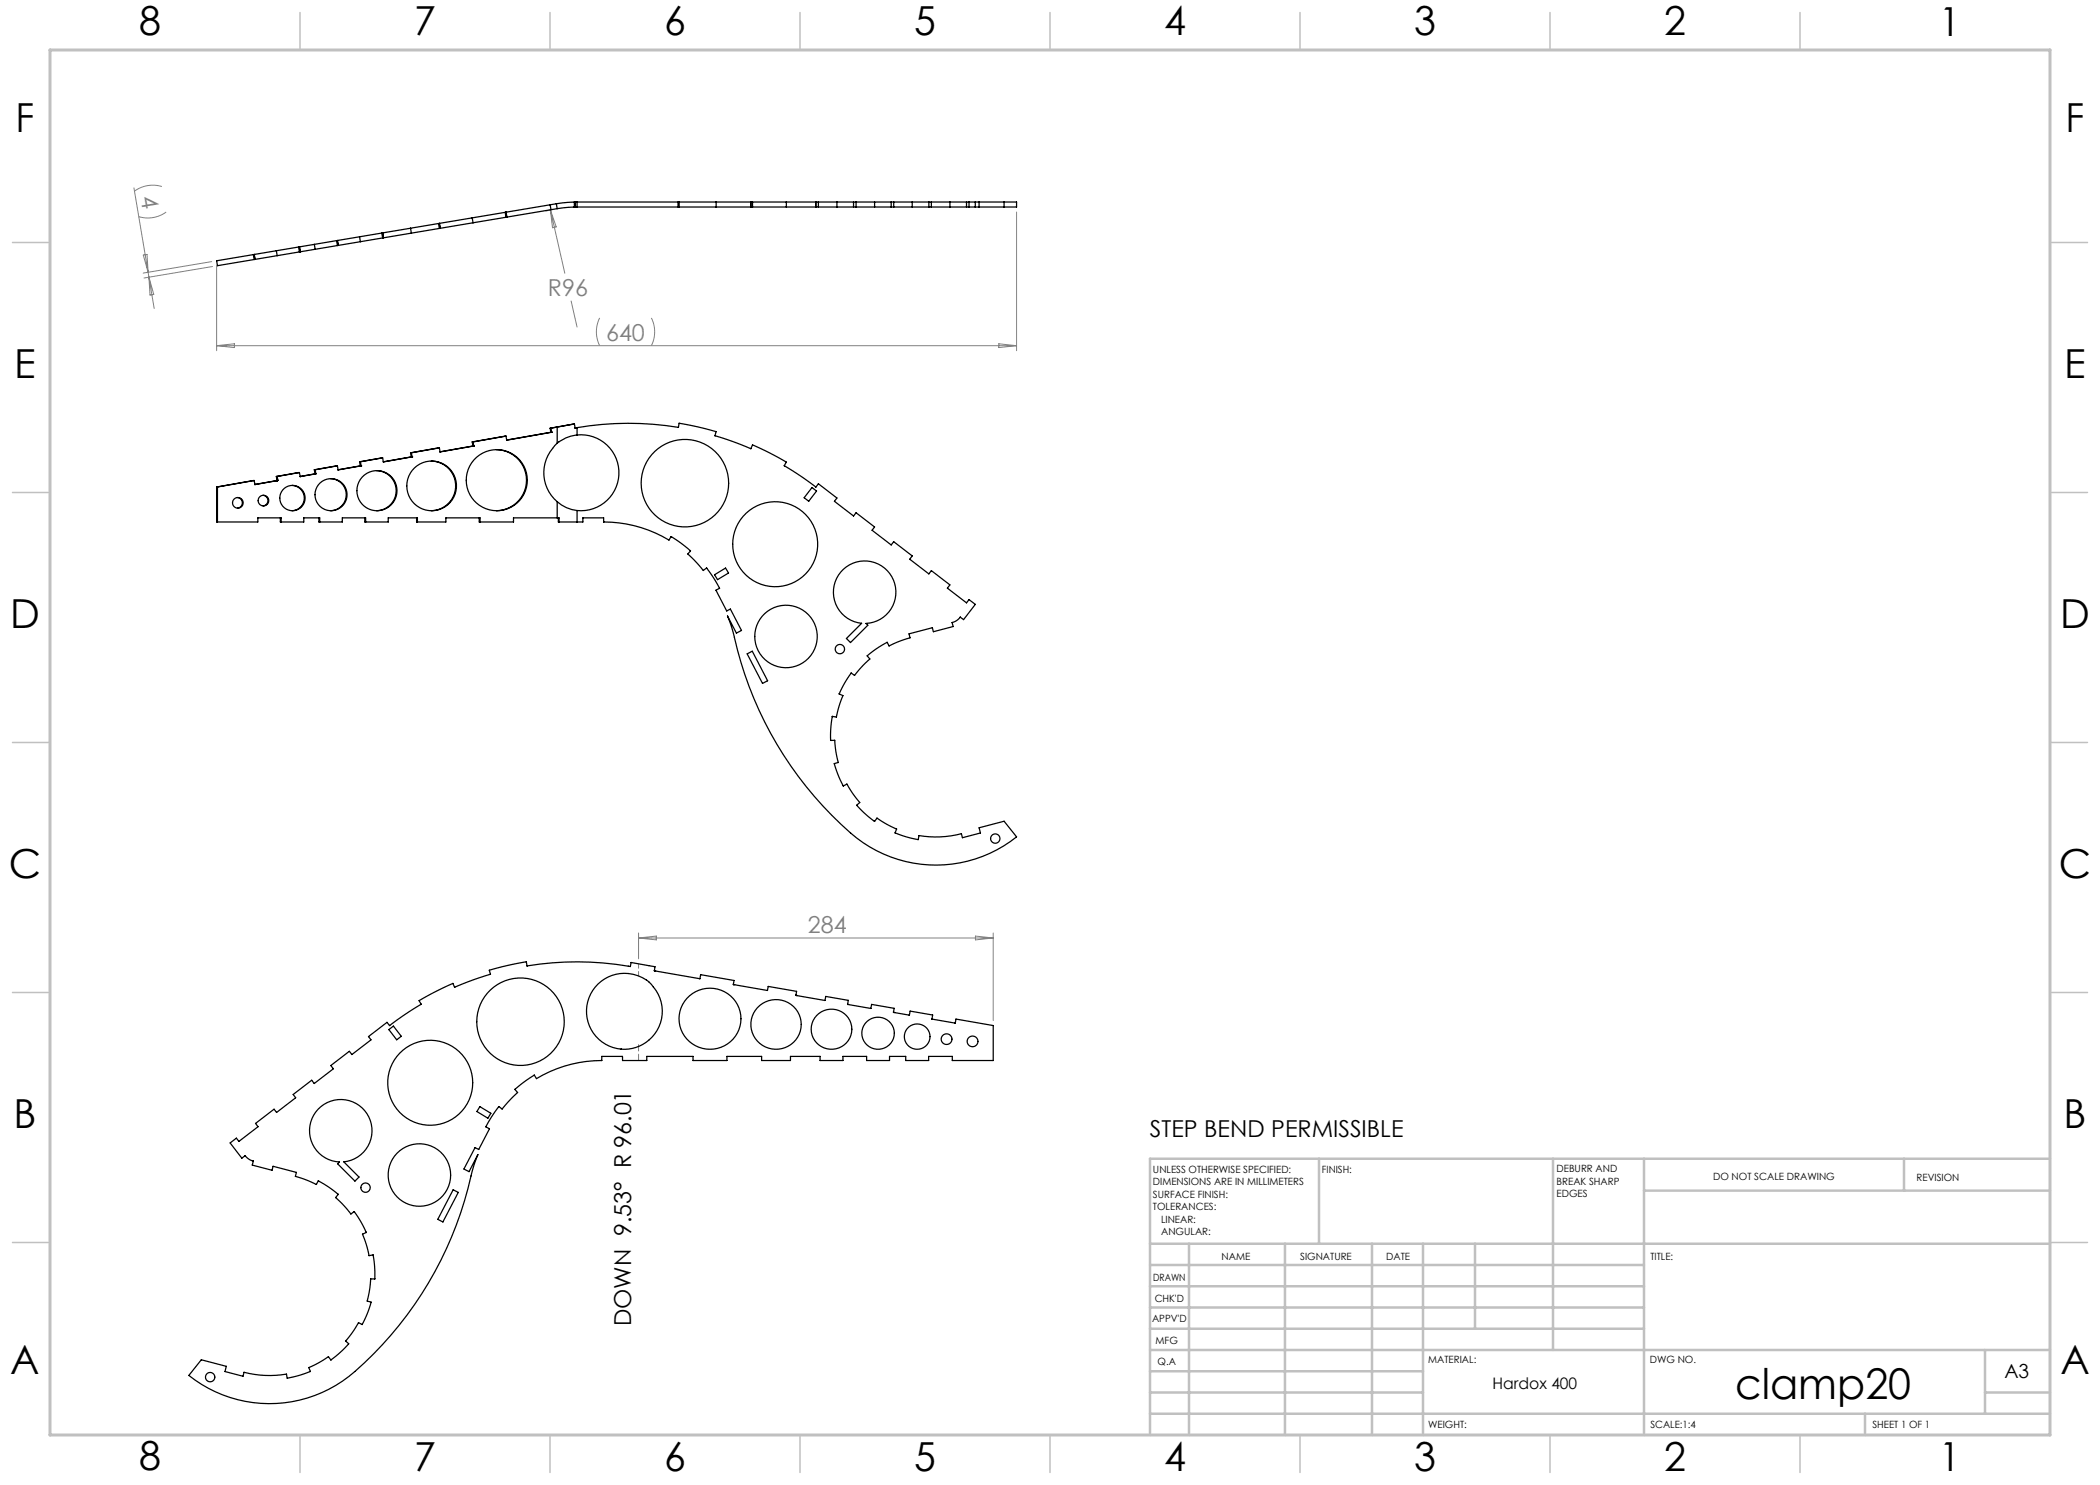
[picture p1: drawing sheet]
<svg xmlns="http://www.w3.org/2000/svg" width="420mm" height="297mm" viewBox="0 0 420 297" stroke-linecap="round" stroke-linejoin="round" font-family="sans-serif">
<g fill="none" stroke="#808080" stroke-width=".2">
<path d="M26.8 37.6l4 24.1M32.4 37.3a6.2 6.2 0 0 0-5.5 .9M28.7 51l.7-.1 .2 3.6zM29.8 55.4l1 3.5-.8 .1zM33.2 42.4a6.2 6.2 0 0 1-5.4 .9M42.3 52.3l-13.7 2.3M42.5 53.3l-13.7 2.3M43.3 53.2v16.9M110.1 42l2.9 12.6M110.1 42l1.1 3.4-.7 .2zM110.5 41.9l-1.4 .3M203.3 42.4v27.7"/>
<path d="M43.3 69.1h160M43.3 69.1l3.6-.3v.7zM114.2 60.2l1.2 5.2M119.9 63.6a6.2 6.2 0 0 0 0 5.5M130.3 63.6a6.2 6.2 0 0 1 0 5.5M199.8 68.8l3.5 .3-3.5 .4zM127.7 186.6v5.2M127.7 187.6h70.9M127.7 187.6l3.6-.4v.8zM195.1 187.2l3.5 .4-3.5 .4zM198.6 186.6v17.5"/>
</g>
<path d="M127.7 212.1v-3.2" fill="none" stroke="#808080" stroke-width=".2" stroke-dasharray="1.3 .6"/>
<path d="M127.7 195.2v-2.4" fill="none" stroke="#808080" stroke-width=".2" stroke-dasharray="1.3 .6" stroke-dashoffset=".4"/>
<path d="M410 231.8v55.2h-187.2" fill="none" stroke="#c0c0c0" stroke-width=".2"/>
<g fill="none" stroke="#c0c0c0" stroke-width=".5">
<path d="M263.8 231.8v17M310.6 231.8v38.2M328.8 231.8v55.2M328.8 238.1h81.2M380.8 231.8v6.3M410 231.8h-180v55.2M230 248.8h180M230 257.3h98.8M230 253h98.8M237.8 248.8v38.2M257 248.8v38.2M274.4 248.8v38.2"/>
<path d="M284.6 248.8v38.2M295 248.8v17M230 265.8h98.8M230 261.5h98.8M230 278.5h54.6M230 274.3h54.6M230 270h180M397 278.5h13M397 270v12.8M230 282.8h180M373 282.8v4.2"/>
</g>
<g fill="none" stroke="#c0c0c0" stroke-width=".3">
<path d="M60 2.5v7.5M110 2.5v7.5M160 2.5v7.5M210 2.5v7.5M260 2.5v7.5M310 2.5v7.5M360 2.5v7.5M2.5 48.5h7.5M410 48.5h7.5M2.5 98.5h7.5M410 98.5h7.5M2.5 148.5h7.5"/>
<path d="M410 148.5h7.5M2.5 198.5h7.5M410 198.5h7.5M2.5 248.5h7.5M410 248.5h7.5M60 287v7.5M110 287v7.5M160 287v7.5M210 287v7.5M260 287v7.5M310 287v7.5M360 287v7.5"/>
</g>
<path d="M10 10h400v277h-400z" fill="none" stroke="#c0c0c0" stroke-width=".6"/>
<g fill="none" stroke="#000" stroke-width=".25">
<path d="M50.7 50.9l.1 1M51 51.9h-.2M51 51.9l-.2-1 .2 1M51 51.9h.1M55.3 50.2l.1 .9M55.3 50.2l-12 2 .2 .9 7.3-1.2M59.7 49.4l.2 1M59.9 49.4l.2 1M60.1 50.4h-.1M62.9 48.9l.1 1M67.3 48.1l.2 1M67.5 48.1l.1 1"/>
<path d="M71.9 47.4l.2 .9M76.4 46.6l.1 1M76.5 46.6l.2 1zM82.1 45.6l.2 1M87.7 44.7l.2 1M87.9 44.7l.2 1zM94.4 43.6l.2 1M101 42.5l.2 1M101.2 42.4l.2 1M101.2 43.5l-50.2 8.4M101.2 42.4h.1M101.4 43.4l-.2 .1"/>
<path d="M110 41l.2 .9M111.3 40.8l.1 .9M111.3 40.8l-56 9.4M111.4 41.7l-10 1.7M114.9 40.4l-3.6 .4M114.9 40.4v1M114.9 41.4l-3.5 .3M115 40.4v1h-.1M115 40.4h-.1M115 40.4l.1 1h.3M115 40.4h.1M115.4 41.4h20.2"/>
<path d="M115.4 40.4h20.2M115.4 40.4v1M115.4 40.4h-.4M115.4 41.4h-.6M135.6 41.4h.2M135.6 40.4h.2M135.6 40.4v1M135.7 40.4v1M135.8 41.4h7.4M135.8 40.4h7.4M135.8 40.4v1M143.2 41.4h6.9"/>
<path d="M143.2 40.4h6.9M143.2 40.4v1M150.1 41.4h.4M150.1 40.4h.4M150.1 40.4v1M150.5 41.4h6.8M150.5 40.4h6.8M150.5 40.4v1M157.3 41.4h5.8M157.3 40.4h5.8M157.3 40.4v1M163.1 40.4h40.2v1h-40.2"/>
<path d="M163.1 40.4v1M163.2 40.4v1M163.7 40.4v1M167.4 40.4v1M170.7 40.4v1M171.2 40.4v1M174.9 40.4v1M178.2 40.4v1M178.7 40.4v1M182.4 40.4v1M185.8 40.4v1M186.3 40.4v1"/>
<path d="M190 40.4v1M193.3 40.4v1M193.8 40.4v1M195.1 40.4v1M195.8 40.4v1M200.8 40.4v1M43.3 97.4v7h8.3v-.8h4.6v.8M43.3 97.4h.2M43.5 97.4v7M47.5 99.5a1.06 1.06 0 0 1 1 1.1 1.06 1.06 0 0 1-1 1M50.8 96.1l-7.3 1.3M50.8 96.1l.2 .8"/>
<path d="M50.8 96.1l-7.5 1.3M51 96.9h.1M52.6 99.1a1.06 1.06 0 0 1 1 1 1.06 1.06 0 0 1-1 1.1M55.3 95.3h.1M55.3 95.3l.1 .7M55.4 96h.2M55.4 96l-.1 .1h.3M55.4 95.3l.2 .7M55.5 96.1l-4.5 .8M55.5 96.1h.1M55.6 96v.1M55.6 96h.1"/>
<path d="M55.6 96.1h-.1M58.4 97.1a2.53 2.53 0 0 1 2.5 2.5 2.53 2.53 0 0 1-2.5 2.5M59.9 94.5l-4.5 .8M59.9 94.5l.1 .8M59.9 94.5l-4.6 .8M60 95.3h.1M62.9 94h.1M62.9 94l.1 .7M63 94.7h.2M63 94.7v.1M63 94l.2 .7M63.1 94.8h.1"/>
<path d="M63.2 94.7v.1M63.2 94.8l-3.2 .5M63.2 94.8h-.3h.2M66.1 95.7a3.2 3.2 0 0 1 3.1 3.2 3.2 3.2 0 0 1-3.1 3.2M67.5 93.2l-4.5 .8M67.5 93.2l.1 .8 4.6-.8M67.5 93.2l-4.6 .8M71.9 92.4h.2l.1 .7M71.9 92.4l.1 .7M72 93.2l-4.4 .8M72 93.2h.1M72 93.1h.2"/>
<path d="M72 93.1l.1 .1M72.1 93.2h-.1M72.1 93.2h.1M72.2 93.2h-.2M72.2 93.1v.1M72.2 93.2h.1M75.3 94.1a4 4 0 0 1 3.9 4 4 4 0 0 1-3.9 4M76.4 91.6h.1M76.5 91.6l-4.6 .8M82.1 90.6h.2l.1 .7M82.1 90.6l.1 .7M82.2 91.4l-5.5 1"/>
<path d="M82.2 91.4h.1M82.2 91.3h.2M82.2 91.3l.1 .1M82.3 91.4h-.1M82.3 91.4h.1M82.4 91.4l-5.7 1-.2-.8M82.4 91.4h-.2M82.4 91.3v.1M82.4 91.4h.1M86.2 92.2a5 5 0 0 1 4.9 5 5 5 0 0 1-4.9 4.9M87.7 89.6h.2M87.9 89.6l-5.8 1"/>
<path d="M94.4 88.4h.2M94.4 88.4l.2 .7M94.5 89.2l-6.5 1.2M94.6 89.1h.1M94.6 89.1l-.1 .1M94.6 88.4l.1 .7M94.7 89.2h.1M94.7 89.2l-6.7 1.2-.1-.8M94.7 89.1l.1 .1M94.8 89.2h-.1M94.8 89.2h-.3M99.3 89.9a6.1 6.1 0 0 1 6 6.1 6.1 6.1 0 0 1-6 6.1"/>
<path d="M101.2 87.2l-6.6 1.2M101.2 87.2l.2 .8M101.2 87.2l-6.8 1.2M110 85.6h.2M110 85.6l.2 .8M110.2 86.4h.1M110.2 86.4v.1M110.2 86.5h-.1M110.2 85.6l.1 .8M110.3 86.5h.1M110.3 86.4v.1M110.3 86.5l-9 1.5"/>
<path d="M110.3 86.5h-.2M111.3 85.4l-1.3 .2M111.3 85.4h.1M111.4 88.6a7.7 7.7 0 0 0 0 11.7M111.4 85.4v3.2M111.4 85.4l-1.2 .2M114.9 84.8l-3.5 .6M114.9 84.8l-3.6 .6M114.9 84.8l.1 .8M115 85.6h.1M115.1 85.6h-.1M115.4 87a7.5 7.5 0 0 0-4 1.6"/>
<path d="M115.4 85.5a61.4 61.4 0 0 1 20.3 0l.1-.9 3.7 .8 3.7 .9-.2 .8M115.4 87a7.6 7.6 0 0 1 8.4 7.6 7.6 7.6 0 0 1-8.4 7.5M115.4 85.5l-.4 .1M115.4 85.5v1.5M143 87.1v.1M143 87.2l3.6 1.1 3.5 1.4M150.1 89.7h.1M150.2 89.7l.3-.7 3.4 1.6 3.4 1.8-.5 .7 3.3 2.1 3.1 2.2 .5-.6 3.7 2.8-.5 .7 3.8 2.9 .5-.7 3.7 2.9-.5 .7 3.8 2.9 .5-.7 3.7 2.9-.5 .6 3.9 3 .5-.7 3.7 2.9-.5 .6 3.8 3 .5-.7 1.3 1-2.4 3-.7-.4a2.93 2.93 0 0 1-1.6 1l.2 .8-3.9 1-.2-.8-4.7 1.3 .2 .8-2.1 .7-2.1 .9-.4-.7-1.6 .9-1.9 1.3-.5 .5 .6 .6-1.7 1.6-1.4 1.7-.7-.5-1.3 2-1.1 2.2 .8 .3-.8 2.1-.5 2.2-.8-.1-.1 .6-.3 2.4v1.8h.8l.3 2.2 .4 2.2-.7 .3 .7 2.2 1.1 2.2 .7-.4 1.2 1.9 1.4 1.8-.7 .5 1.7 1.8 1.9 1.5 .5-.7 1.9 1.2 2 1-.3 .8 2.3 .8 2.3 .5 .2-.8a20.2 20.2 0 0 0 8.5-.4l.2 .8 3.6-.9-.3-1 5-1.4 2.5 3.2a26 26 0 0 1-35.1-2.5 74.5 74.5 0 0 1-21.7-39l-1-2.7 1.8 3.4 1-.5-2.2-4.3-.8 .4-2.1-4.2 .7-.3-1.8-3.1-.8-1-.6 .5-1.5-1.7-1.6-1.6 .5-.6-.9-.8-3-2.1-.4 .7a25.2 25.2 0 0 0-13-3.6M162.4 97.5l.9 .7-1.6 2-.9-.7zM56.1 103.6v.8h4.7v-.8h3.1v.8M63.8 103.6v.8h4.7v-.8h4.6v.8M73 103.6v.8h4.6v-.8h5.9v.8"/>
<path d="M83.3 103.6v.8h5.9v-.8h6.8v.8M95.8 103.6v.8h6.9v-.8h8.7M111.4 103.6h.4v.8M111.4 100.3a7.1 7.1 0 0 0 4 1.8M111.4 100.3v3.3M111.7 103.6v.8h.1M111.8 104.4h3.6M115.4 104.4h1.2v-.8h4.1v.8M115.4 102.1v2.3M116.6 103.6h.1M120.7 104.4h.1M142.9 114.9l2.2-1.3 .6 1-2.2 1.3z"/>
<path d="M168.6 113.9a6.2 6.2 0 0 1 10.1 2.1 6.2 6.2 0 0 1-5.5 8.7l.4 .3-3.5 3.5-.8-.8 3-3a6.2 6.2 0 0 1-5.3-4.2 6.2 6.2 0 0 1 1.6-6.6zM149.4 130.8l1.1-.6 3 6-1 .5zM126 193.3a61.4 61.4 0 0 0-20.6-.1l-.1-.8-3.8 .7-3.6 .9 .2 .9-3.6 1.1-3.6 1.5-.3-.8-3.5 1.6-3.3 1.8 .4 .7-3.2 2.1-3.1 2.2-.5-.6-3.7 2.8 .5 .7-3.8 2.9-.5-.6-3.7 2.8 .5 .7-3.9 2.9-.5-.7-3.7 2.9 .5 .7-3.8 2.9-.5-.7-3.7 2.9 .5 .6-3.8 3-.5-.7-1.3 1 2.4 3 .6-.5M126 193.3h.1M126.1 193.3l.1-.8 4.8 .8-.1 .9M130.9 194.1h.1M130.9 194.2h.1M130.9 194.2l9.1 1.5 .1-.8 6.7 1.2-.1 .7M146.7 196.8h.1M146.7 196.8v.1M146.7 196.9h.1M146.7 196.9l6.8 1.2 .1-.8 5.7 1-.1 .7"/>
<path d="M159.2 199l5.8 1.1 .1-.8 4.6 .8-.2 .7M159.2 199h.1M159.2 199.1h.1M77.8 205.9l.9-.7 1.6 2.1-1 .7zM169.5 200.8l4.6 .9M169.5 200.8h.1M169.6 200.9h.1M174.1 201.7h.1M174.2 201.7l.1-.8 4.5 .8-.1 .7M178.7 202.5h.1M178.7 202.4h.1M178.7 202.4v.1"/>
<path d="M178.7 202.5l3.2 .5 .1-.8 4.5 .8-.1 .7M178.8 202.5h.1M186.4 203.7h.1M186.4 203.7l.1 .1M186.5 203.8l4.5 .8 .2-.8 7.4 1.3v7h-8.1v-.8h-4.8v.8h-4.6v-.8h-3.2v.8h-4.6v-.8h-4.7v.8h-4.6v-.8h-5.9v.8h-5.8v-.8h-6.9v.8h-6.8v-.8h-9.2v.8h-4.9v-.8h-4.1v.8a25.3 25.3 0 0 0-13.1 3.6l-.4-.7-3 2.1-.9 .8 .5 .6-1.6 1.6-1.5 1.7-.6-.5-.8 1-1.8 3.1 .7 .4-2.2 4.1-.7-.4-2.2 4.3 1 .5 1.8-3.4-1 2.7a74 74 0 0 1-24.8 41.7 25.9 25.9 0 0 1-32-.2l2.5-3.1 5 1.3-.3 1 3.6 1 .2-.8a20.2 20.2 0 0 0 8.5 .3l.1 .8 2.4-.5 2.3-.8-.3-.8 2-1 1.9-1.2 .5 .7 1.8-1.5 1.7-1.7-.6-.6 1.4-1.8 1.2-1.9 .7 .4 1.1-2.2 .7-2.2-.8-.3 .5-2.2 .2-2.2h.9v-1.8l-.3-2.4-.1-.6-.8 .1-.5-2.2-.8-2.1 .8-.3-1.1-2.2-1.4-2-.6 .5-1.5-1.7-1.6-1.6 .6-.6-.6-.4-1.9-1.4-1.5-.9-.4 .7-2.1-.9-2.1-.7 .2-.8-4.7-1.2-.2 .8-3.9-1.1 .2-.8M186.5 203.8h.1M49 231.1v.1M49 231.2a2.93 2.93 0 0 0 1.6 1M50.6 232.2h.1M63.6 221.8a6.3 6.3 0 0 1 10.2 1.6 6.3 6.3 0 0 1-5 9l3 3-.8 .8-3.5-3.4 .4-.4a6.3 6.3 0 0 1-5.5-3.9 6.3 6.3 0 0 1 1.2-6.7zM90.6 238l1.1 .5-3.1 5.9-1-.5zM96 221.3l2.2 1.4-.6 .9-2.2-1.3z"/>
<circle cx="58.5" cy="99.6" r="2.53"/>
<circle cx="66.2" cy="98.9" r="3.2"/>
<circle cx="75.4" cy="98.1" r="4"/>
<circle cx="86.3" cy="97.2" r="5"/>
<circle cx="99.4" cy="96" r="6.1"/>
<circle cx="137" cy="96.6" r="8.7"/>
<circle cx="47.6" cy="100.6" r="1.06"/>
<circle cx="52.7" cy="100.1" r="1.06"/>
<circle cx="155" cy="108.8" r="8.5"/>
<circle cx="157.2" cy="127.3" r="6.2"/>
<circle cx="168" cy="129.8" r=".94"/>
<circle cx="199.1" cy="167.7" r=".94"/>
<circle cx="86" cy="216.6" r="8.5"/>
<circle cx="104.1" cy="204.3" r="8.8"/>
<circle cx="124.9" cy="202.2" r="7.6"/>
<circle cx="142" cy="203.8" r="6.2"/>
<circle cx="155.2" cy="204.9" r="5"/>
<circle cx="166.3" cy="205.8" r="4"/>
<circle cx="175.6" cy="206.7" r="3.2"/>
<circle cx="183.5" cy="207.3" r="2.55"/>
<circle cx="189.3" cy="207.8" r="1.07"/>
<circle cx="194.5" cy="208.3" r="1.07"/>
<circle cx="73.1" cy="237.5" r=".94"/>
<circle cx="83.9" cy="235" r="6.3"/>
<circle cx="42" cy="275.4" r=".94"/>
</g>
<text font-size="8.5" x="347" y="279.7">clamp20</text>
<g font-size="8">
<text x="27.8" y="7">8</text>
<text x="82.8" y="7.1">7</text>
<text x="132.8" y="7.1">6</text>
<text x="182.8" y="7.1">5</text>
<text x="232.8" y="7.1">4</text>
<text x="282.8" y="7.1">3</text>
<text x="332.8" y="7.1">2</text>
<text x="387.8" y="7.1">1</text>
<text x="3.1" y="26.3">F</text>
<text x="413.1" y="26.3">F</text>
<text x="2.9" y="75.6">E</text>
<text x="412.9" y="75.6">E</text>
<text x="2" y="125.6">D</text>
<text x="412" y="125.6">D</text>
<text x="1.8" y="175.6">C</text>
<text x="411.8" y="175.6">C</text>
<text x="2.7" y="225.6">B</text>
<text x="412.7" y="225.6">B</text>
<text x="2.1" y="274.9">A</text>
<text x="412.1" y="274.8">A</text>
<text x="27.8" y="294">8</text>
<text x="82.8" y="294.1">7</text>
<text x="132.8" y="294.1">6</text>
<text x="182.8" y="294.1">5</text>
<text x="232.8" y="294.1">4</text>
<text x="282.8" y="294.1">3</text>
<text x="332.8" y="294.1">2</text>
<text x="387.8" y="294.1">1</text>
</g>
<g font-size="4.7" fill="#808080">
<text x="28.1" y="39.3" transform="rotate(80 28.1 39.3)">4</text>
<text x="109.6" y="59.2">R96</text>
<text x="121.2" y="68.1">640</text>
<text x="161.6" y="186.6">284</text>
</g>
<g font-size="4.7">
<text x="230" y="227.4">STEP BEND PERMISSIBLE</text>
<text x="126.2" y="265.2" transform="rotate(-90 126.2 265.2)">DOWN 9.53° R 96.01</text>
</g>
<text font-size="3.9" x="400.9" y="275.5">A3</text>
<text font-size="3.2" x="298.5" y="277.9">Hardox 400</text>
<g font-size="2">
<text x="230.6" y="234.6">UNLESS OTHERWISE SPECIFIED:</text>
<text x="230.6" y="237.1">DIMENSIONS ARE IN MILLIMETERS</text>
<text x="230.6" y="239.6">SURFACE FINISH:</text>
<text x="264.4" y="234.6">FINISH:</text>
<text x="311.3" y="234.5">DEBURR AND</text>
<text x="311.3" y="237">BREAK SHARP</text>
<text x="311.3" y="239.5">EDGES</text>
<text x="342.6" y="236">DO NOT SCALE DRAWING</text>
<text x="383.3" y="236.2">REVISION</text>
<text x="230.6" y="242.1">TOLERANCES:</text>
<text x="232.2" y="244.6">LINEAR:</text>
<text x="232.2" y="247.1">ANGULAR:</text>
<text x="244.3" y="252">NAME</text>
<text x="260" y="251.9">SIGNATURE</text>
<text x="277.2" y="251.9">DATE</text>
<text x="330.1" y="251.9">TITLE:</text>
<text x="230.6" y="256.1">DRAWN</text>
<text x="230.9" y="260.3">CHK'D</text>
<text x="230.4" y="264.4">APPV'D</text>
<text x="231.1" y="268.8">MFG</text>
<text x="231.5" y="273">Q.A</text>
<text x="285.6" y="272.5">MATERIAL:</text>
<text x="330" y="272.5">DWG NO.</text>
<text x="285.6" y="285.5">WEIGHT:</text>
<text x="330.1" y="285.6">SCALE:1:4</text>
<text x="374.5" y="285.6">SHEET 1 OF 1</text>
</g>
</svg>
